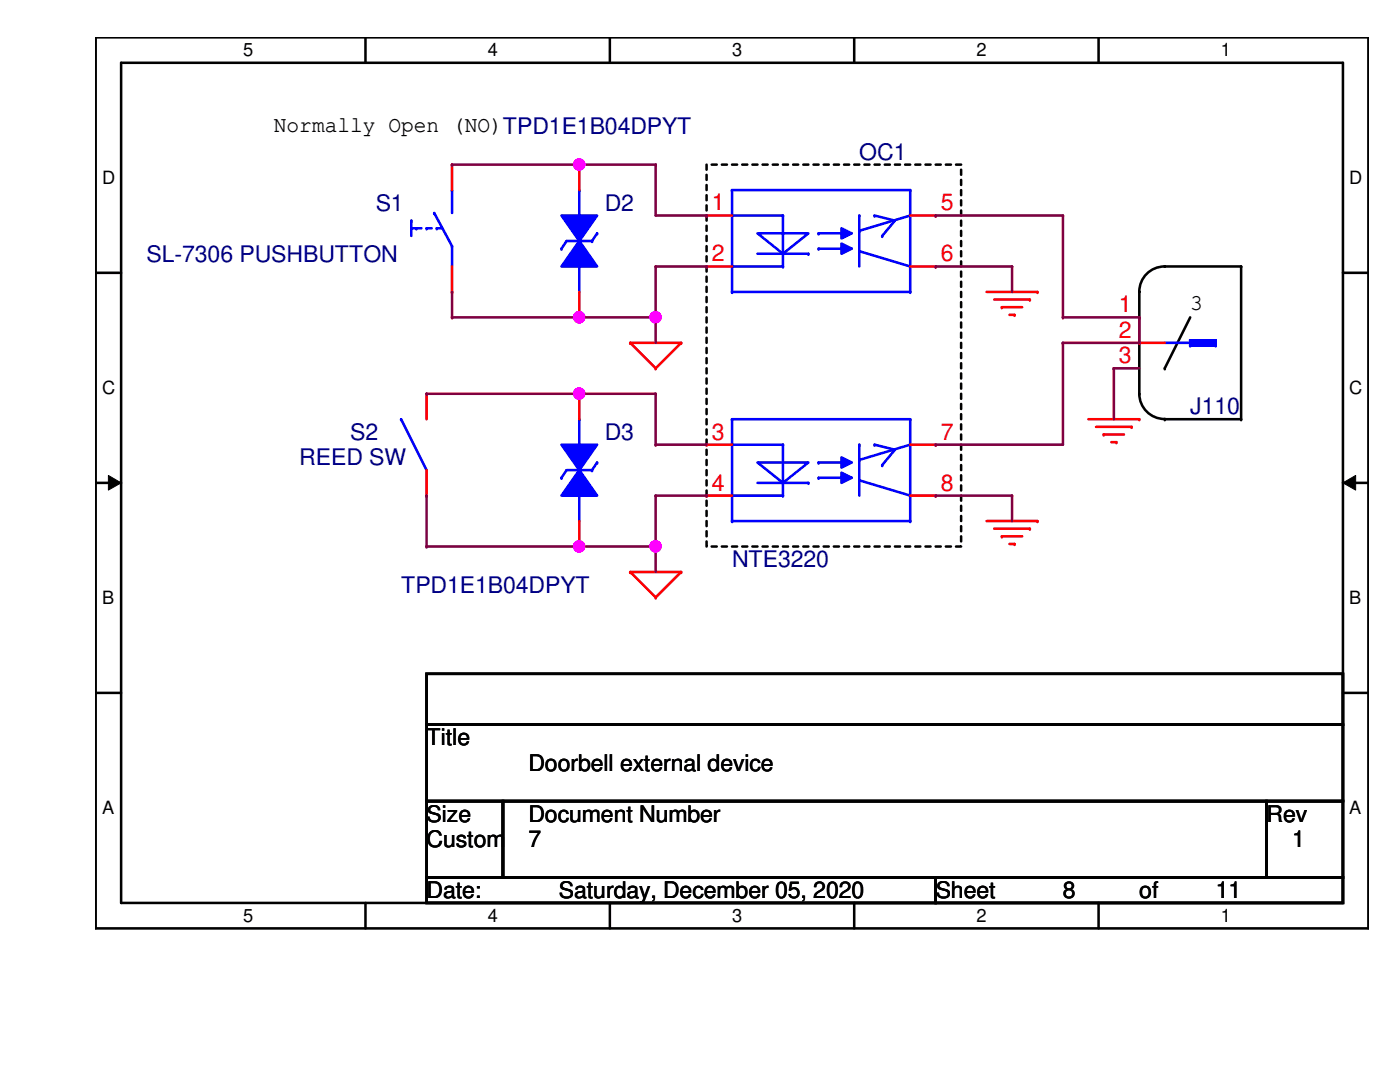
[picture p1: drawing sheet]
<svg xmlns="http://www.w3.org/2000/svg" width="279mm" height="216mm" viewBox="0 0 279 216" stroke-linecap="round" stroke-linejoin="round" font-family="sans-serif">
<path d="M19.1 7.5h254v177.8h-254zM24.2 12.5h243.8v167.7h-243.8z" fill="none" stroke="#000" stroke-width=".51"/>
<g fill="#fff">
<path d="M48.6 8h1.9v4h-1.9z"/>
<path d="M48.6 180.7h1.9v4h-1.9z"/>
</g>
<path d="M72.9 7.5v5M72.9 180.2v5.1" fill="none" stroke="#000" stroke-width=".51"/>
<g fill="#fff">
<path d="M97.3 8h2v4h-2z"/>
<path d="M97.3 180.7h2v4h-2z"/>
</g>
<path d="M121.7 7.5v5M121.7 180.2v5.1" fill="none" stroke="#000" stroke-width=".51"/>
<g fill="#fff">
<path d="M146.1 8h2v4h-2z"/>
<path d="M146.1 180.7h2v4h-2z"/>
</g>
<path d="M170.5 7.5v5M170.5 180.2v5.1" fill="none" stroke="#000" stroke-width=".51"/>
<g fill="#fff">
<path d="M194.9 8h1.9v4h-1.9z"/>
<path d="M194.9 180.7h1.9v4h-1.9z"/>
</g>
<path d="M219.2 7.5v5M219.2 180.2v5.1" fill="none" stroke="#000" stroke-width=".51"/>
<g fill="#fff">
<path d="M243.6 8h2v4h-2z"/>
<path d="M243.6 180.7h2v4h-2z"/>
<path d="M20.4 33.5h2.5v4h-2.5z"/>
<path d="M269.3 33.5h2.6v4h-2.6z"/>
<path d="M20.4 75.4h2.5v4.1h-2.5z"/>
<path d="M269.3 75.4h2.6v4.1h-2.6z"/>
</g>
<path d="M19.1 54.4h5.1M268 54.4h5.1" fill="none" stroke="#000" stroke-width=".51"/>
<g fill="#fff">
<path d="M20.4 117.3h2.4v4.1h-2.4z"/>
<path d="M269.3 117.3h2.4v4.1h-2.4z"/>
</g>
<path d="M19.1 96.4h5.1M268 96.4h5.1" fill="none" stroke="#000" stroke-width=".51"/>
<path d="M21.6 94.9l2.6 1.5-2.6 1.4zM268 96.4l2.6-1.5v2.9z" fill="#000"/>
<path d="M21.6 94.9l2.6 1.5-2.6 1.4zM268 96.4l2.6-1.5v2.9z" fill="none" stroke="#000" stroke-width=".2"/>
<g fill="#fff">
<path d="M20.4 159.2h2.4v4.1h-2.4z"/>
<path d="M269.3 159.2h2.4v4.1h-2.4z"/>
</g>
<path d="M237.5 63.3l-5 10.2M232.5 83.6a5 5 0 0 1-5.1-5v-20.3a5 5 0 0 1 5.1-5.1h15.2v30.5h-15.2M19.1 138.3h5.1M268 138.3h5.1" fill="none" stroke="#000" stroke-width=".51"/>
<g fill="#000">
<circle cx="247.7" cy="53.2" r=".25"/>
<circle cx="227.4" cy="78.6" r=".25"/>
<circle cx="232.5" cy="73.5" r=".25"/>
<circle cx="232.5" cy="83.7" r=".25"/>
<circle cx="247.7" cy="83.7" r=".25"/>
</g>
<path d="M141 32.9h50.8v76.2h-50.8z" fill="none" stroke="#000" stroke-width=".51" stroke-dasharray="1 1"/>
<path d="M196.9 58.3h10.2" fill="none" stroke="#f00" stroke-width=".51"/>
<circle cx="207.1" cy="58.3" r=".25" fill="#f00"/>
<path d="M198.4 59.8h7.1" fill="none" stroke="#f00" stroke-width=".51"/>
<circle cx="205.5" cy="59.8" r=".25" fill="#f00"/>
<path d="M199.9 61.3h4.1" fill="none" stroke="#f00" stroke-width=".51"/>
<circle cx="199.9" cy="61.3" r=".25" fill="#f00"/>
<path d="M201.5 62.8h1" fill="none" stroke="#f00" stroke-width=".51"/>
<circle cx="202.5" cy="62.8" r=".25" fill="#f00"/>
<path d="M196.9 104h10.2" fill="none" stroke="#f00" stroke-width=".51"/>
<circle cx="207.1" cy="104" r=".25" fill="#f00"/>
<path d="M198.4 105.5h7.1" fill="none" stroke="#f00" stroke-width=".51"/>
<circle cx="205.5" cy="105.5" r=".25" fill="#f00"/>
<path d="M199.9 107h4.1" fill="none" stroke="#f00" stroke-width=".51"/>
<circle cx="199.9" cy="107" r=".25" fill="#f00"/>
<path d="M201.5 108.5h1" fill="none" stroke="#f00" stroke-width=".51"/>
<circle cx="202.5" cy="108.5" r=".25" fill="#f00"/>
<path d="M125.8 68.4h10.1" fill="none" stroke="#f00" stroke-width=".51"/>
<circle cx="135.9" cy="68.4" r=".25" fill="#f00"/>
<path d="M135.9 68.4l-5 5.1" fill="none" stroke="#f00" stroke-width=".51"/>
<circle cx="130.9" cy="73.5" r=".25" fill="#f00"/>
<path d="M125.8 68.4l5.1 5.1" fill="none" stroke="#f00" stroke-width=".51"/>
<circle cx="125.8" cy="68.4" r=".25" fill="#f00"/>
<path d="M125.8 114.1h10.1" fill="none" stroke="#f00" stroke-width=".51"/>
<circle cx="135.9" cy="114.1" r=".25" fill="#f00"/>
<path d="M135.9 114.1l-5 5.1" fill="none" stroke="#f00" stroke-width=".51"/>
<circle cx="130.9" cy="119.2" r=".25" fill="#f00"/>
<path d="M125.8 114.1l5.1 5.1" fill="none" stroke="#f00" stroke-width=".51"/>
<circle cx="125.8" cy="114.1" r=".25" fill="#f00"/>
<path d="M217.2 83.7h10.2" fill="none" stroke="#f00" stroke-width=".51"/>
<circle cx="227.4" cy="83.7" r=".25" fill="#f00"/>
<path d="M218.7 85.2h7.1" fill="none" stroke="#f00" stroke-width=".51"/>
<circle cx="225.8" cy="85.2" r=".25" fill="#f00"/>
<path d="M220.3 86.7h4" fill="none" stroke="#f00" stroke-width=".51"/>
<circle cx="220.3" cy="86.7" r=".25" fill="#f00"/>
<path d="M221.8 88.2h1" fill="none" stroke="#f00" stroke-width=".51"/>
<circle cx="222.8" cy="88.2" r=".25" fill="#f00"/>
<path d="M85.1 134.5h182.9v10.1h-182.9zM85.1 144.6h182.9v15.3h-182.9zM85.1 159.9h15.3v15.2h-15.3zM100.4 159.9h152.4v15.2h-152.4zM252.8 159.9h15.2v15.2h-15.2zM85.1 175.1h101.6v5.1h-101.6zM186.7 175.1h81.3v5.1h-81.3z" fill="none" stroke="#000" stroke-width=".51"/>
<path d="M113.1 48.1h5.1" fill="none" stroke="#00f" stroke-width=".51"/>
<circle cx="118.2" cy="48.1" r=".25" fill="#00f"/>
<path d="M115.6 53.2v5.1" fill="none" stroke="#00f" stroke-width=".51"/>
<circle cx="115.6" cy="53.2" r=".25" fill="#00f"/>
<path d="M115.6 37.9v5.1" fill="none" stroke="#00f" stroke-width=".51"/>
<circle cx="115.6" cy="37.9" r=".25" fill="#00f"/>
<path d="M115.6 48.1l3.6 5.1h-7.1z" fill-rule="evenodd" fill="#00f"/>
<path d="M113.1 48.1l-1 1.5M115.6 48.1l3.6 5.1h-7.1z" fill="none" stroke="#00f" stroke-width=".51"/>
<circle cx="112.1" cy="49.6" r=".25" fill="#00f"/>
<path d="M119.2 46.6l-1 1.5" fill="none" stroke="#00f" stroke-width=".51"/>
<circle cx="119.2" cy="46.6" r=".25" fill="#00f"/>
<path d="M112.1 43h7.1l-3.6 5.1z" fill-rule="evenodd" fill="#00f"/>
<path d="M112.1 43h7.1l-3.6 5.1z" fill="none" stroke="#00f" stroke-width=".51"/>
<path d="M115.6 58.3v5" fill="none" stroke="#f00" stroke-width=".51"/>
<circle cx="115.6" cy="63.3" r=".25" fill="#f00"/>
<path d="M115.6 32.9v5" fill="none" stroke="#f00" stroke-width=".51"/>
<circle cx="115.6" cy="32.9" r=".25" fill="#f00"/>
<path d="M113.1 93.8h5.1" fill="none" stroke="#00f" stroke-width=".51"/>
<circle cx="118.2" cy="93.8" r=".25" fill="#00f"/>
<path d="M115.6 98.9v5.1" fill="none" stroke="#00f" stroke-width=".51"/>
<circle cx="115.6" cy="98.9" r=".25" fill="#00f"/>
<path d="M115.6 83.7v5" fill="none" stroke="#00f" stroke-width=".51"/>
<circle cx="115.6" cy="83.7" r=".25" fill="#00f"/>
<path d="M115.6 93.8l3.6 5.1h-7.1z" fill-rule="evenodd" fill="#00f"/>
<path d="M113.1 93.8l-1 1.5M115.6 93.8l3.6 5.1h-7.1z" fill="none" stroke="#00f" stroke-width=".51"/>
<circle cx="112.1" cy="95.3" r=".25" fill="#00f"/>
<path d="M119.2 92.3l-1 1.5" fill="none" stroke="#00f" stroke-width=".51"/>
<circle cx="119.2" cy="92.3" r=".25" fill="#00f"/>
<path d="M112.1 88.7h7.1l-3.6 5.1z" fill-rule="evenodd" fill="#00f"/>
<path d="M112.1 88.7h7.1l-3.6 5.1z" fill="none" stroke="#00f" stroke-width=".51"/>
<path d="M115.6 104v5.1" fill="none" stroke="#f00" stroke-width=".51"/>
<circle cx="115.6" cy="109.1" r=".25" fill="#f00"/>
<path d="M115.6 78.6v5.1" fill="none" stroke="#f00" stroke-width=".51"/>
<circle cx="115.6" cy="78.6" r=".25" fill="#f00"/>
<path d="M90.2 49.1v4.1" fill="none" stroke="#00f" stroke-width=".51"/>
<circle cx="90.2" cy="49.1" r=".25" fill="#00f"/>
<path d="M86.7 42.5l3.5 6.6" fill="none" stroke="#00f" stroke-width=".51"/>
<circle cx="86.7" cy="42.5" r=".25" fill="#00f"/>
<path d="M90.2 37.9v4.6" fill="none" stroke="#00f" stroke-width=".51"/>
<circle cx="90.2" cy="37.9" r=".25" fill="#00f"/>
<path d="M87.2 45.6h1" fill="none" stroke="#00f" stroke-width=".51"/>
<circle cx="87.2" cy="45.6" r=".25" fill="#00f"/>
<path d="M85.1 45.6h1" fill="none" stroke="#00f" stroke-width=".51"/>
<circle cx="85.1" cy="45.6" r=".25" fill="#00f"/>
<path d="M83.1 45.6h1" fill="none" stroke="#00f" stroke-width=".51"/>
<circle cx="83.1" cy="45.6" r=".25" fill="#00f"/>
<path d="M82.1 45.6h1" fill="none" stroke="#00f" stroke-width=".51"/>
<circle cx="82.1" cy="45.6" r=".25" fill="#00f"/>
<path d="M82.1 44v3.1" fill="none" stroke="#00f" stroke-width=".51"/>
<circle cx="82.1" cy="44" r=".25" fill="#00f"/>
<path d="M90.2 32.9v5" fill="none" stroke="#f00" stroke-width=".51"/>
<circle cx="90.2" cy="32.9" r=".25" fill="#f00"/>
<path d="M90.2 53.2v5.1" fill="none" stroke="#f00" stroke-width=".51"/>
<circle cx="90.2" cy="58.3" r=".25" fill="#f00"/>
<path d="M232.5 68.4h5" fill="none" stroke="#00f" stroke-width=".51"/>
<circle cx="237.5" cy="68.4" r=".25" fill="#00f"/>
<path d="M237.5 67.9v.5" fill="none" stroke="#00f" stroke-width=".51"/>
<circle cx="237.5" cy="67.9" r=".25" fill="#00f"/>
<path d="M237.5 67.9h5.1" fill="none" stroke="#00f" stroke-width=".51"/>
<circle cx="242.6" cy="67.9" r=".25" fill="#00f"/>
<path d="M242.6 67.9v1" fill="none" stroke="#00f" stroke-width=".51"/>
<circle cx="242.6" cy="68.9" r=".25" fill="#00f"/>
<path d="M237.5 68.9h5.1" fill="none" stroke="#00f" stroke-width=".51"/>
<circle cx="237.5" cy="68.9" r=".25" fill="#00f"/>
<path d="M237.5 68.4v.5" fill="none" stroke="#00f" stroke-width=".51"/>
<circle cx="237.5" cy="68.4" r=".25" fill="#00f"/>
<path d="M237.5 67.9h5.1v1h-5.1z" fill-rule="evenodd" fill="#00f"/>
<path d="M237.5 67.9h5.1v1h-5.1z" fill="none" stroke="#00f" stroke-width=".51"/>
<path d="M227.4 68.4h5.1" fill="none" stroke="#f00" stroke-width=".51"/>
<circle cx="227.4" cy="68.4" r=".25" fill="#f00"/>
<path d="M151.2 96.4h10.1" fill="none" stroke="#00f" stroke-width=".51"/>
<circle cx="161.3" cy="96.4" r=".25" fill="#00f"/>
<path d="M146.1 88.7h10.2" fill="none" stroke="#00f" stroke-width=".51"/>
<circle cx="156.3" cy="88.7" r=".25" fill="#00f"/>
<path d="M156.3 88.7v10.2" fill="none" stroke="#00f" stroke-width=".51"/>
<circle cx="156.3" cy="98.9" r=".25" fill="#00f"/>
<path d="M146.1 98.9h10.2" fill="none" stroke="#00f" stroke-width=".51"/>
<circle cx="146.1" cy="98.9" r=".25" fill="#00f"/>
<path d="M171.5 95.8l10.2 3.1" fill="none" stroke="#00f" stroke-width=".51"/>
<circle cx="171.5" cy="95.8" r=".25" fill="#00f"/>
<path d="M181.7 88.7l-10.2 3.1" fill="none" stroke="#00f" stroke-width=".51"/>
<circle cx="171.5" cy="91.8" r=".25" fill="#00f"/>
<path d="M171.5 88.7v10.2" fill="none" stroke="#00f" stroke-width=".51"/>
<circle cx="171.5" cy="88.7" r=".25" fill="#00f"/>
<path d="M163.4 92.3h6.6" fill="none" stroke="#00f" stroke-width=".51"/>
<circle cx="163.4" cy="92.3" r=".25" fill="#00f"/>
<path d="M163.4 95.3h6.6" fill="none" stroke="#00f" stroke-width=".51"/>
<circle cx="163.4" cy="95.3" r=".25" fill="#00f"/>
<path d="M181.7 83.7v20.3" fill="none" stroke="#00f" stroke-width=".51"/>
<circle cx="181.7" cy="83.7" r=".25" fill="#00f"/>
<path d="M146.1 83.7h35.6" fill="none" stroke="#00f" stroke-width=".51"/>
<circle cx="146.1" cy="83.7" r=".25" fill="#00f"/>
<path d="M146.1 83.7v20.3" fill="none" stroke="#00f" stroke-width=".51"/>
<circle cx="146.1" cy="104" r=".25" fill="#00f"/>
<path d="M146.1 104h35.6" fill="none" stroke="#00f" stroke-width=".51"/>
<circle cx="181.7" cy="104" r=".25" fill="#00f"/>
<path d="M151.2 92.3h10.1l-5 4.1zM174.5 88.7l4.1 1" fill="none" stroke="#00f" stroke-width=".51"/>
<circle cx="174.5" cy="88.7" r=".25" fill="#00f"/>
<path d="M178.6 89.7l-2.5 3.1" fill="none" stroke="#00f" stroke-width=".51"/>
<circle cx="176.1" cy="92.8" r=".25" fill="#00f"/>
<path d="M167.9 94.3l2.1 1-2.1 1.1z" fill="#00f"/>
<path d="M167.9 94.3l2.1 1-2.1 1.1z" fill="none" stroke="#00f" stroke-width=".51"/>
<path d="M167.9 91.3l2.1 1-2.1 1z" fill="#00f"/>
<path d="M167.9 91.3l2.1 1-2.1 1z" fill="none" stroke="#00f" stroke-width=".51"/>
<path d="M181.7 98.9h5" fill="none" stroke="#f00" stroke-width=".51"/>
<circle cx="186.7" cy="98.9" r=".25" fill="#f00"/>
<path d="M181.7 88.7h5" fill="none" stroke="#f00" stroke-width=".51"/>
<circle cx="186.7" cy="88.7" r=".25" fill="#f00"/>
<path d="M141 88.7h5.1" fill="none" stroke="#f00" stroke-width=".51"/>
<circle cx="141" cy="88.7" r=".25" fill="#f00"/>
<path d="M141 98.9h5.1" fill="none" stroke="#f00" stroke-width=".51"/>
<circle cx="141" cy="98.9" r=".25" fill="#f00"/>
<path d="M151.2 50.6h10.1" fill="none" stroke="#00f" stroke-width=".51"/>
<circle cx="161.3" cy="50.6" r=".25" fill="#00f"/>
<path d="M146.1 43h10.2" fill="none" stroke="#00f" stroke-width=".51"/>
<circle cx="156.3" cy="43" r=".25" fill="#00f"/>
<path d="M156.3 43v10.2" fill="none" stroke="#00f" stroke-width=".51"/>
<circle cx="156.3" cy="53.2" r=".25" fill="#00f"/>
<path d="M146.1 53.2h10.2" fill="none" stroke="#00f" stroke-width=".51"/>
<circle cx="146.1" cy="53.2" r=".25" fill="#00f"/>
<path d="M171.5 50.1l10.2 3.1" fill="none" stroke="#00f" stroke-width=".51"/>
<circle cx="171.5" cy="50.1" r=".25" fill="#00f"/>
<path d="M181.7 43l-10.2 3.1" fill="none" stroke="#00f" stroke-width=".51"/>
<circle cx="171.5" cy="46.1" r=".25" fill="#00f"/>
<path d="M171.5 43v10.2" fill="none" stroke="#00f" stroke-width=".51"/>
<circle cx="171.5" cy="43" r=".25" fill="#00f"/>
<path d="M163.4 46.6h6.6" fill="none" stroke="#00f" stroke-width=".51"/>
<circle cx="163.4" cy="46.6" r=".25" fill="#00f"/>
<path d="M163.4 49.6h6.6" fill="none" stroke="#00f" stroke-width=".51"/>
<circle cx="163.4" cy="49.6" r=".25" fill="#00f"/>
<path d="M181.7 37.9v20.4" fill="none" stroke="#00f" stroke-width=".51"/>
<circle cx="181.7" cy="37.9" r=".25" fill="#00f"/>
<path d="M146.1 37.9h35.6" fill="none" stroke="#00f" stroke-width=".51"/>
<circle cx="146.1" cy="37.9" r=".25" fill="#00f"/>
<path d="M146.1 37.9v20.4" fill="none" stroke="#00f" stroke-width=".51"/>
<circle cx="146.1" cy="58.3" r=".25" fill="#00f"/>
<path d="M146.1 58.3h35.6" fill="none" stroke="#00f" stroke-width=".51"/>
<circle cx="181.7" cy="58.3" r=".25" fill="#00f"/>
<path d="M151.2 46.6h10.1l-5 4zM174.5 43l4.1 1" fill="none" stroke="#00f" stroke-width=".51"/>
<circle cx="174.5" cy="43" r=".25" fill="#00f"/>
<path d="M178.6 44l-2.5 3.1" fill="none" stroke="#00f" stroke-width=".51"/>
<circle cx="176.1" cy="47.1" r=".25" fill="#00f"/>
<path d="M167.9 48.6l2.1 1-2.1 1z" fill="#00f"/>
<path d="M167.9 48.6l2.1 1-2.1 1z" fill="none" stroke="#00f" stroke-width=".51"/>
<path d="M167.9 45.6l2.1 1-2.1 1z" fill="#00f"/>
<path d="M167.9 45.6l2.1 1-2.1 1z" fill="none" stroke="#00f" stroke-width=".51"/>
<path d="M181.7 53.2h5" fill="none" stroke="#f00" stroke-width=".51"/>
<circle cx="186.7" cy="53.2" r=".25" fill="#f00"/>
<path d="M181.7 43h5" fill="none" stroke="#f00" stroke-width=".51"/>
<circle cx="186.7" cy="43" r=".25" fill="#f00"/>
<path d="M141 43h5.1" fill="none" stroke="#f00" stroke-width=".51"/>
<circle cx="141" cy="43" r=".25" fill="#f00"/>
<path d="M141 53.2h5.1" fill="none" stroke="#f00" stroke-width=".51"/>
<circle cx="141" cy="53.2" r=".25" fill="#f00"/>
<path d="M80.1 83.7l5 10.1" fill="none" stroke="#00f" stroke-width=".51"/>
<circle cx="80.1" cy="83.7" r=".25" fill="#00f"/>
<path d="M85.1 93.8v5.1" fill="none" stroke="#f00" stroke-width=".51"/>
<circle cx="85.1" cy="98.9" r=".25" fill="#f00"/>
<path d="M85.1 78.6v5.1" fill="none" stroke="#f00" stroke-width=".51"/>
<circle cx="85.1" cy="78.6" r=".25" fill="#f00"/>
<path d="M186.7 98.9h15.3" fill="none" stroke="#800040" stroke-width=".51"/>
<circle cx="186.7" cy="98.9" r=".25" fill="#800040"/>
<path d="M202 53.2v5.1" fill="none" stroke="#800040" stroke-width=".51"/>
<circle cx="202" cy="53.2" r=".25" fill="#800040"/>
<path d="M186.7 43h25.4" fill="none" stroke="#800040" stroke-width=".51"/>
<circle cx="186.7" cy="43" r=".25" fill="#800040"/>
<path d="M90.2 32.9h25.4" fill="none" stroke="#800040" stroke-width=".51"/>
<circle cx="90.2" cy="32.9" r=".25" fill="#800040"/>
<path d="M130.9 32.9v10.1" fill="none" stroke="#800040" stroke-width=".51"/>
<circle cx="130.9" cy="32.9" r=".25" fill="#800040"/>
<path d="M90.2 63.3h25.4" fill="none" stroke="#800040" stroke-width=".51"/>
<circle cx="90.2" cy="63.3" r=".25" fill="#800040"/>
<circle cx="115.6" cy="63.3" r="1" fill="#f0f"/>
<circle cx="115.6" cy="63.3" r="1" fill="none" stroke="#f0f" stroke-width=".51"/>
<path d="M130.9 53.2v10.1" fill="none" stroke="#800040" stroke-width=".51"/>
<circle cx="130.9" cy="53.2" r=".25" fill="#800040"/>
<circle cx="130.8" cy="63.3" r="1" fill="#f0f"/>
<circle cx="130.8" cy="63.3" r="1" fill="none" stroke="#f0f" stroke-width=".51"/>
<path d="M85.1 78.6h30.5" fill="none" stroke="#800040" stroke-width=".51"/>
<circle cx="85.1" cy="78.6" r=".25" fill="#800040"/>
<circle cx="115.6" cy="78.5" r="1" fill="#f0f"/>
<circle cx="115.6" cy="78.5" r="1" fill="none" stroke="#f0f" stroke-width=".51"/>
<path d="M130.9 78.6v10.1" fill="none" stroke="#800040" stroke-width=".51"/>
<circle cx="130.9" cy="78.6" r=".25" fill="#800040"/>
<path d="M85.1 109.1h30.5" fill="none" stroke="#800040" stroke-width=".51"/>
<circle cx="85.1" cy="109.1" r=".25" fill="#800040"/>
<circle cx="115.6" cy="109" r="1" fill="#f0f"/>
<circle cx="115.6" cy="109" r="1" fill="none" stroke="#f0f" stroke-width=".51"/>
<path d="M130.9 63.3v5.1" fill="none" stroke="#800040" stroke-width=".51"/>
<circle cx="130.9" cy="63.3" r=".25" fill="#800040"/>
<path d="M130.9 109.1v5" fill="none" stroke="#800040" stroke-width=".51"/>
<circle cx="130.9" cy="109.1" r=".25" fill="#800040"/>
<path d="M227.4 63.3v5.1" fill="none" stroke="#800040" stroke-width=".51"/>
<circle cx="227.4" cy="63.3" r=".25" fill="#800040"/>
<path d="M222.3 73.5v10.2" fill="none" stroke="#800040" stroke-width=".51"/>
<circle cx="222.3" cy="73.5" r=".25" fill="#800040"/>
<path d="M222.3 73.5h5.1" fill="none" stroke="#800040" stroke-width=".51"/>
<circle cx="222.3" cy="73.5" r=".25" fill="#800040"/>
<path d="M186.7 88.7h25.4" fill="none" stroke="#800040" stroke-width=".51"/>
<circle cx="186.7" cy="88.7" r=".25" fill="#800040"/>
<path d="M212.1 68.4v20.3" fill="none" stroke="#800040" stroke-width=".51"/>
<circle cx="212.1" cy="68.4" r=".25" fill="#800040"/>
<path d="M212.1 68.4h15.3" fill="none" stroke="#800040" stroke-width=".51"/>
<circle cx="212.1" cy="68.4" r=".25" fill="#800040"/>
<path d="M212.1 43v20.3" fill="none" stroke="#800040" stroke-width=".51"/>
<circle cx="212.1" cy="43" r=".25" fill="#800040"/>
<path d="M212.1 63.3h15.3" fill="none" stroke="#800040" stroke-width=".51"/>
<circle cx="212.1" cy="63.3" r=".25" fill="#800040"/>
<path d="M115.6 32.9h15.3" fill="none" stroke="#800040" stroke-width=".51"/>
<circle cx="115.6" cy="32.9" r=".25" fill="#800040"/>
<circle cx="115.6" cy="32.8" r="1" fill="#f0f"/>
<circle cx="115.6" cy="32.8" r="1" fill="none" stroke="#f0f" stroke-width=".51"/>
<path d="M115.6 78.6h15.3" fill="none" stroke="#800040" stroke-width=".51"/>
<circle cx="115.6" cy="78.6" r=".25" fill="#800040"/>
<path d="M85.1 98.9v10.2" fill="none" stroke="#800040" stroke-width=".51"/>
<circle cx="85.1" cy="98.9" r=".25" fill="#800040"/>
<path d="M115.6 109.1h15.3" fill="none" stroke="#800040" stroke-width=".51"/>
<circle cx="130.9" cy="109.1" r=".25" fill="#800040"/>
<path d="M90.2 58.3v5" fill="none" stroke="#800040" stroke-width=".51"/>
<circle cx="90.2" cy="58.3" r=".25" fill="#800040"/>
<path d="M115.6 63.3h15.3" fill="none" stroke="#800040" stroke-width=".51"/>
<circle cx="130.9" cy="63.3" r=".25" fill="#800040"/>
<path d="M130.9 98.9v10.2" fill="none" stroke="#800040" stroke-width=".51"/>
<circle cx="130.9" cy="98.9" r=".25" fill="#800040"/>
<circle cx="130.8" cy="109" r="1" fill="#f0f"/>
<circle cx="130.8" cy="109" r="1" fill="none" stroke="#f0f" stroke-width=".51"/>
<path d="M202 98.9v5.1" fill="none" stroke="#800040" stroke-width=".51"/>
<circle cx="202" cy="98.9" r=".25" fill="#800040"/>
<path d="M186.7 53.2h15.3" fill="none" stroke="#800040" stroke-width=".51"/>
<circle cx="186.7" cy="53.2" r=".25" fill="#800040"/>
<path d="M130.9 88.7h10.1" fill="none" stroke="#800040" stroke-width=".51"/>
<circle cx="130.9" cy="88.7" r=".25" fill="#800040"/>
<path d="M130.9 98.9h10.1" fill="none" stroke="#800040" stroke-width=".51"/>
<circle cx="141" cy="98.9" r=".25" fill="#800040"/>
<path d="M130.9 53.2h10.1" fill="none" stroke="#800040" stroke-width=".51"/>
<circle cx="141" cy="53.2" r=".25" fill="#800040"/>
<path d="M130.9 43h10.1" fill="none" stroke="#800040" stroke-width=".51"/>
<circle cx="141" cy="43" r=".25" fill="#800040"/>
<circle cx="115.6" cy="63.3" r="1" fill="#f0f"/>
<circle cx="115.6" cy="63.3" r="1" fill="none" stroke="#f0f" stroke-width=".51"/>
<circle cx="130.8" cy="63.3" r="1" fill="#f0f"/>
<circle cx="130.8" cy="63.3" r="1" fill="none" stroke="#f0f" stroke-width=".51"/>
<circle cx="115.6" cy="78.5" r="1" fill="#f0f"/>
<circle cx="115.6" cy="78.5" r="1" fill="none" stroke="#f0f" stroke-width=".51"/>
<circle cx="115.6" cy="109" r="1" fill="#f0f"/>
<circle cx="115.6" cy="109" r="1" fill="none" stroke="#f0f" stroke-width=".51"/>
<circle cx="115.6" cy="32.8" r="1" fill="#f0f"/>
<circle cx="115.6" cy="32.8" r="1" fill="none" stroke="#f0f" stroke-width=".51"/>
<circle cx="130.8" cy="109" r="1" fill="#f0f"/>
<circle cx="130.8" cy="109" r="1" fill="none" stroke="#f0f" stroke-width=".51"/>
<g font-size="4.6">
<text x="54.7" y="26.3">Normally Open (NO)TPD1E1B04DPYT</text>
<text x="237.5" y="61.9">3</text>
<text x="85.1" y="148.7">Title</text>
<text x="105.5" y="153.8">Doorbell external device</text>
<text x="85.1" y="164">Size</text>
<text x="105.5" y="164">Document Number</text>
<text x="252.8" y="164">Rev</text>
<text x="85.1" y="169">Custom</text>
<text x="105.5" y="169">7</text>
<text x="257.9" y="169">1</text>
<text x="85.1" y="179.2">Date:</text>
<text x="111.5" y="179.2">Saturday, December 05, 2020</text>
<text x="186.7" y="179.2">Sheet</text>
<text x="212.1" y="179.2">8</text>
<text x="227.4" y="179.2">of</text>
<text x="242.6" y="179.2">11</text>
</g>
<g font-size="4.6" fill="#000080">
<text x="171.5" y="31.9">OC1</text>
<text x="75" y="42">S1</text>
<text x="120.7" y="42">D2</text>
<text x="29.3" y="52.2">SL-7306 PUSHBUTTON</text>
<text x="237.5" y="82.7">J110</text>
<text x="69.9" y="87.8">S2</text>
<text x="120.7" y="87.8">D3</text>
<text x="59.7" y="92.8">REED SW</text>
<text x="146.1" y="113.2">NTE3220</text>
<text x="80.1" y="118.2">TPD1E1B04DPYT</text>
</g>
<g font-size="4.6" fill="#f00">
<text x="142" y="42">1</text>
<text x="187.7" y="42">5</text>
<text x="142" y="52.2">2</text>
<text x="187.7" y="52.2">6</text>
<text x="223.3" y="62.3">1</text>
<text x="223.3" y="67.4">2</text>
<text x="223.3" y="72.5">3</text>
<text x="142" y="87.7">3</text>
<text x="187.7" y="87.7">7</text>
<text x="142" y="97.9">4</text>
<text x="187.7" y="97.9">8</text>
</g>
<g font-size="3.6">
<text x="48.6" y="11.2">5</text>
<text x="97.3" y="11.2">4</text>
<text x="146.1" y="11.2">3</text>
<text x="194.9" y="11.2">2</text>
<text x="243.6" y="11.2">1</text>
<text x="20.4" y="36.7">D</text>
<text x="269.3" y="36.7">D</text>
<text x="20.4" y="78.7">C</text>
<text x="269.3" y="78.7">C</text>
<text x="20.4" y="120.6">B</text>
<text x="269.3" y="120.6">B</text>
<text x="20.4" y="162.5">A</text>
<text x="269.3" y="162.5">A</text>
<text x="48.6" y="183.9">5</text>
<text x="97.3" y="183.9">4</text>
<text x="146.1" y="183.9">3</text>
<text x="194.9" y="183.9">2</text>
<text x="243.6" y="183.9">1</text>
</g>
</svg>
